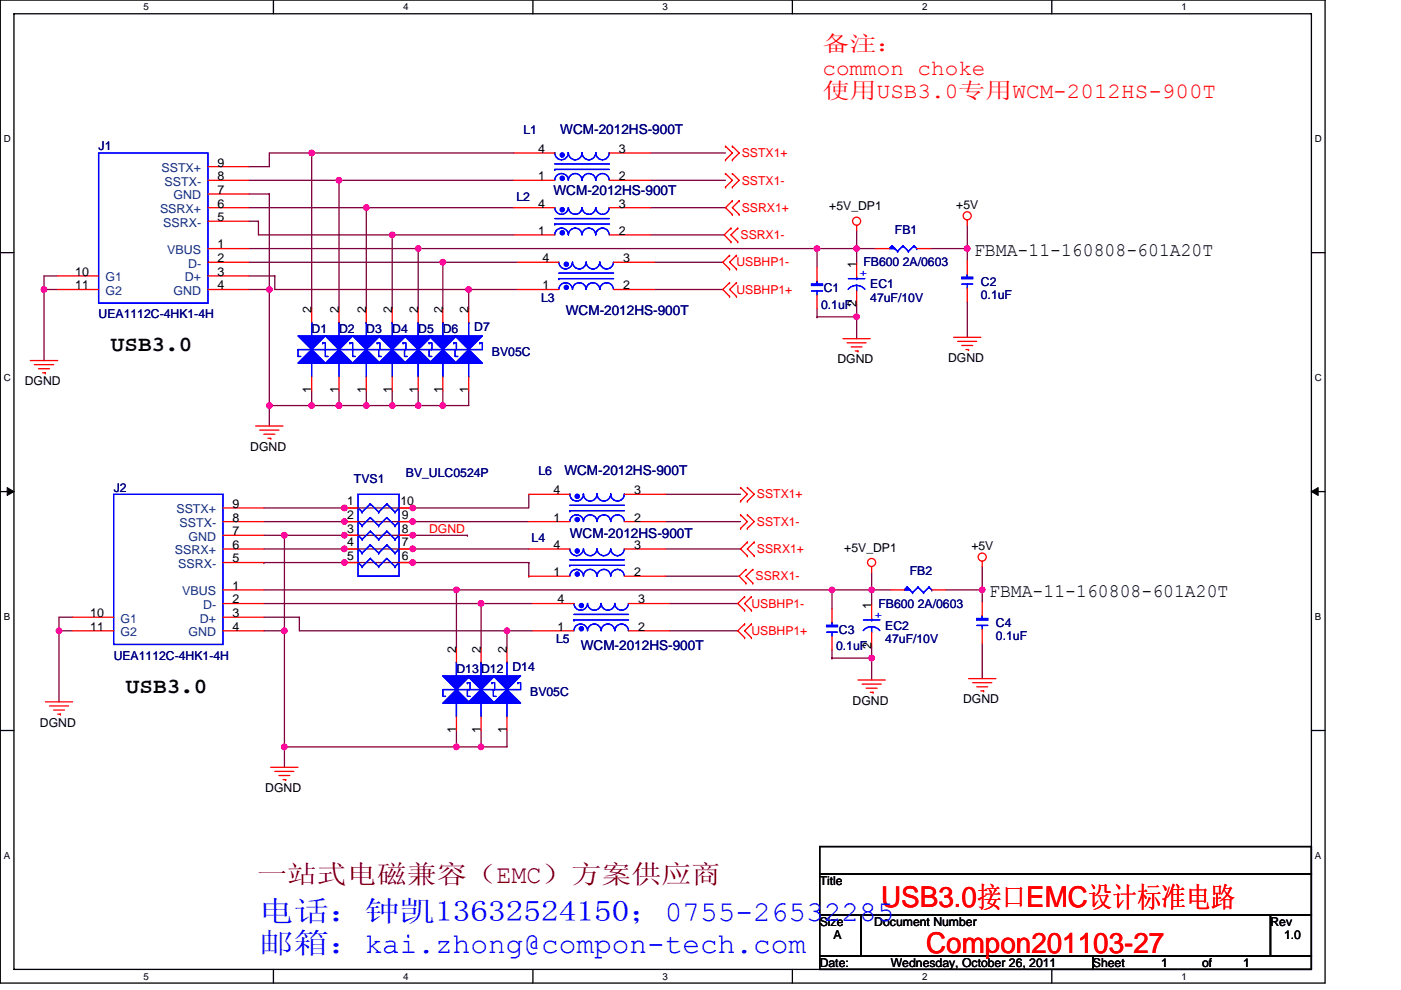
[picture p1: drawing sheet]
<svg xmlns="http://www.w3.org/2000/svg" width="297mm" height="210mm" viewBox="0 0 297 210" stroke-linecap="round" stroke-linejoin="round" font-family="sans-serif">
<path d="M.1 0h280.8v208.5h-280.8zM3 2.9h275v202.7h-275z" fill="none" stroke="#000" stroke-width=".28"/>
<g fill="#fff">
<path d="M30.5 .3h1.1v2.3h-1.1z"/>
<path d="M30.5 205.9h1.1v2.3h-1.1z"/>
</g>
<path d="M58 0v2.9M58 205.6v2.9" fill="none" stroke="#000" stroke-width=".28"/>
<g fill="#fff">
<path d="M85.5 .3h1.1v2.3h-1.1z"/>
<path d="M85.5 205.9h1.1v2.3h-1.1z"/>
</g>
<path d="M113 0v2.9M113 205.6v2.9" fill="none" stroke="#000" stroke-width=".28"/>
<g fill="#fff">
<path d="M140.5 .3h1.1v2.3h-1.1z"/>
<path d="M140.5 205.9h1.1v2.3h-1.1z"/>
</g>
<path d="M168 0v2.9M168 205.6v2.9" fill="none" stroke="#000" stroke-width=".28"/>
<g fill="#fff">
<path d="M195.5 .3h1.2v2.3h-1.2z"/>
<path d="M195.5 205.9h1.2v2.3h-1.2z"/>
</g>
<path d="M223 0v2.9M223 205.6v2.9" fill="none" stroke="#000" stroke-width=".28"/>
<g fill="#fff">
<path d="M250.5 .3h1.2v2.3h-1.2z"/>
<path d="M250.5 205.9h1.2v2.3h-1.2z"/>
<path d="M.8 28.3h1.5v2.3h-1.5z"/>
<path d="M278.8 28.3h1.5v2.3h-1.5z"/>
<path d="M.8 78.9h1.5v2.3h-1.5z"/>
<path d="M278.8 78.9h1.5v2.3h-1.5z"/>
</g>
<path d="M.1 53.6h2.9M278 53.6h2.9" fill="none" stroke="#000" stroke-width=".28"/>
<g fill="#fff">
<path d="M.8 129.6h1.4v2.3h-1.4z"/>
<path d="M278.8 129.6h1.4v2.3h-1.4z"/>
</g>
<path d="M.1 104.3h2.9M278 104.3h2.9" fill="none" stroke="#000" stroke-width=".28"/>
<path d="M1.5 103.4l1.5 .9-1.5 .8zM278 104.3l1.5-.9v1.7z" fill="#000" stroke="#000" stroke-width=".21"/>
<g fill="#fff">
<path d="M.8 180.3h1.4v2.3h-1.4z"/>
<path d="M278.8 180.3h1.4v2.3h-1.4z"/>
</g>
<path d="M.1 154.9h2.9M278 154.9h2.9M173.8 179.6h104.2v5.7h-104.2zM173.8 194h8.7v8.7h-8.7zM173.8 185.3h104.2v8.7h-104.2zM182.5 194h86.9v8.7h-86.9zM269.4 194h8.6v8.7h-8.6zM173.8 202.7h57.9v2.9h-57.9zM231.7 202.7h46.3v2.9h-46.3z" fill="none" stroke="#000" stroke-width=".28"/>
<g fill="none" stroke="#800040" stroke-width=".28">
<path d="M52.8 38.2h19.1M66.1 32.4h.1M66.1 32.4h42.8M66.1 32.4h-9v2.9h-4.3M66.1 32.4v33.1M71.9 38.2h.1M71.9 38.2v27.3M71.9 38.2h37M137.9 32.4h15.9M137.9 38.2h15.9M12.2 58.5h-2.9v2.9M52.8 52.7h35.9"/>
<path d="M52.8 44h24.9M52.8 41.1h4.3v20.3M52.8 46.9h2v2.9h28.4M52.8 58.5h5.5v2.9h41.1M52.8 55.6h41.1M77.7 44h.1M77.7 44v21.5M77.7 44h31.2M83.2 49.8v15.7M83.2 49.8h.1M83.2 49.8h25.7M88.7 52.7v12.8"/>
<path d="M88.7 52.7h.1M88.7 52.7h92.9M93.9 55.6v9.9M93.9 55.6h.1M93.9 55.6h15.9M137.9 44h15.9M137.9 49.8h15.6M138.8 55.6h14.4M173.2 52.7v4.1M173.2 52.7h.1M181.6 52.7h4.1M181.6 52.7h.1"/>
<path d="M181.6 49v3.7M181.6 52.7v3.2M197.2 52.7h7.9M205.1 52.7h.1M205.1 47.8v4.9M205.1 52.7v2.6M9.3 61.4h.1M9.3 61.4v15.1M9.3 61.4h2.9M52.8 61.4h4.3M57.1 61.4h.1M57.1 61.4v29"/>
<path d="M99.4 61.4v4.1M99.4 61.4h.1M99.4 61.4h10.4M138.8 61.4h14.4M173.2 67.2h.1M173.2 67.2h8.4M173.2 65.5v1.7M181.6 67.2v4.6M181.6 64.6v2.6M205.1 64v7.5M57.1 86h.1M57.1 86h9"/>
<path d="M66.1 82.8v3.2M66.1 86h.1M71.9 82.8v3.2M71.9 86h.1M77.7 82.8v3.2M77.7 86h.1M83.2 82.8v3.2M83.2 86h.1M88.7 82.8v3.2M88.7 86h.1M93.9 82.8v3.2M93.9 86h.1"/>
<path d="M99.4 82.8v3.2h-33.3M55.9 113.5h4.4M55.9 110.6h17.1M55.9 119.3h.1M55.9 116.4h17.1M55.9 119.3h56.2M55.9 107.7h31.6M60.3 113.5v20.3M60.3 113.5h12.7M73 110.6h.1M73 110.6h39.1M73 116.4h.1"/>
<path d="M73 113.5h26.1M73 107.7h.1M73 113.5h.1M87.5 116.4h.1M87.5 107.7h.1M87.5 110.6h.1M99.1 113.5h.1M112.1 116.4h-39.1M112.1 119.3h.1M112.1 104.8v2.9h-24.6M112.1 119.3v2.9M141.1 104.8h15.9"/>
<path d="M141.1 110.6h15.9M141.1 116.4h15.9M12.5 133.8h2.9M12.5 133.8h.1M12.5 133.8v15.1M15.4 130.9h-2.9v2.9M55.9 133.8h4.4M55.9 128h46.1M55.9 130.9h7.6v2.9h44M55.9 125.1h40.9M60.3 133.8h.1M60.3 133.8v29"/>
<path d="M96.8 125.1v12.5M96.8 125.1h.1M96.8 125.1h88M102 128h.1M102 128h11M102 128v9.6M107.5 133.8v3.8M107.5 133.8h.1M107.5 133.8h5.5M112.1 122.2h.1M141.1 122.2h15.6M141.9 133.8h14.5"/>
<path d="M141.9 128h14.5M176.4 137.9v1.7M176.4 139.6h.1M176.4 139.6h8.4M176.4 125.1h.1M176.4 125.1v4.1M184.8 139.6v4.6M184.8 137v2.6M184.8 125.1h4.1M184.8 121.3v3.8M184.8 125.1h.1M184.8 125.1v3.2"/>
<path d="M200.4 125.1h7.9M208.3 136.4v7.5M208.3 120.2v4.9M208.3 125.1h.1M208.3 125.1v2.6M60.3 158.4h.1M60.3 158.4h36.5M96.8 154.9v3.5M96.8 158.4h.1M102 154.9v3.5M102 158.4h.1M107.5 154.9v3.5h-10.7"/>
</g>
<g fill="#f0f" stroke="#f0f" stroke-width=".28">
<circle cx="181.6" cy="52.7" r=".57"/>
<circle cx="181.6" cy="67.2" r=".57"/>
<circle cx="205.1" cy="52.7" r=".57"/>
<circle cx="9.3" cy="61.4" r=".57"/>
<circle cx="57.1" cy="86" r=".57"/>
<circle cx="66.1" cy="32.4" r=".57"/>
<circle cx="83.2" cy="49.8" r=".57"/>
<circle cx="99.4" cy="61.4" r=".57"/>
<circle cx="93.9" cy="55.6" r=".57"/>
<circle cx="71.9" cy="38.2" r=".57"/>
<circle cx="77.7" cy="44" r=".57"/>
<circle cx="88.7" cy="52.7" r=".57"/>
<circle cx="71.9" cy="86" r=".57"/>
<circle cx="66.1" cy="86" r=".57"/>
<circle cx="93.9" cy="86" r=".57"/>
<circle cx="83.2" cy="86" r=".57"/>
<circle cx="77.7" cy="86" r=".57"/>
<circle cx="88.7" cy="86" r=".57"/>
<circle cx="173.2" cy="52.7" r=".57"/>
<circle cx="57.1" cy="61.4" r=".57"/>
<circle cx="208.2" cy="125.1" r=".57"/>
<circle cx="60.3" cy="158.4" r=".57"/>
<circle cx="87.5" cy="110.6" r=".57"/>
<circle cx="87.5" cy="116.4" r=".57"/>
<circle cx="73" cy="119.3" r=".57"/>
<circle cx="12.5" cy="133.8" r=".57"/>
<circle cx="102" cy="128" r=".57"/>
<circle cx="107.5" cy="133.8" r=".57"/>
<circle cx="184.8" cy="125.1" r=".57"/>
<circle cx="184.8" cy="139.6" r=".57"/>
<circle cx="96.8" cy="125.1" r=".57"/>
<circle cx="102" cy="158.4" r=".57"/>
<circle cx="96.8" cy="158.4" r=".57"/>
<circle cx="176.4" cy="125.1" r=".57"/>
<circle cx="60.3" cy="133.8" r=".57"/>
<circle cx="73" cy="110.6" r=".57"/>
<circle cx="73" cy="116.4" r=".57"/>
<circle cx="73" cy="107.7" r=".57"/>
<circle cx="87.5" cy="107.7" r=".57"/>
<circle cx="60.3" cy="113.5" r=".57"/>
<circle cx="73" cy="113.5" r=".57"/>
<circle cx="87.5" cy="113.5" r=".57"/>
<circle cx="87.5" cy="119.3" r=".57"/>
</g>
<g fill="none" stroke="#f00" stroke-width=".28">
<path d="M44.1 38.2h8.7M44.1 35.3h8.7M108.9 38.2h8.7M108.9 32.4h8.7M129.2 38.2h8.7M129.2 32.4h8.7M153.8 33.9h.1M153.8 31h.1M153.8 39.7h.1M153.8 36.8h.1M153.8 31l1.5 1.4-1.5 1.5M153.8 36.8l1.5 1.4-1.5 1.5"/>
<path d="M155.3 33.9h.1M155.3 31h.1M155.3 39.7h.1M155.3 36.8h.1M155.3 31l1.4 1.4-1.4 1.5M155.3 36.8l1.4 1.4-1.4 1.5M12.2 58.5h8.7M44.1 44h8.7M44.1 52.7h8.7M44.1 55.6h8.7M44.1 58.5h8.7M44.1 46.9h8.7"/>
<path d="M44.1 41.1h8.7M108.9 49.8h8.7M108.9 44h8.7M109.8 55.6h8.7M129.2 49.8h8.7M129.2 44h8.7M130.1 55.6h8.7M154.7 60h.1M154.7 54.2h.1M154.7 57.1h.1M154.7 60l-1.5 1.4 1.5 1.5M154.7 54.2l-1.5 1.4 1.5 1.5"/>
<path d="M155 48.4h.1M155 51.3h.1M155 48.4l-1.5 1.4 1.5 1.5M155.3 42.6h.1M155.3 45.5h.1M155.3 42.6l-1.5 1.4 1.5 1.5M156.1 60h.1M156.1 57.1h.1M156.1 54.2h.1M156.1 60l-1.4 1.4 1.4 1.5M156.1 54.2l-1.4 1.4 1.4 1.5M156.4 51.3h.1"/>
<path d="M156.4 48.4h.1M156.4 48.4l-1.4 1.4 1.4 1.5M156.7 45.5h.1M156.7 42.6h.1M156.7 42.6l-1.4 1.4 1.4 1.5M173.2 56.8v2.9M181.6 47.8v1.2M181.6 55.9v2.9M185.7 52.7h2.9M194.3 52.7h2.9M205.1 46.7v1.1M205.1 55.3v2.9"/>
<path d="M6.4 76.5h5.8M7.3 77.3h4.1M8.2 78.2h2.3M9 79.1h.6M9.6 79.1h.1M12.2 61.4h8.7M44.1 61.4h8.7M66.1 65.5v2.9M66.1 79.9v2.9M71.9 65.5v2.9M71.9 79.9v2.9M77.7 65.5v2.9"/>
<path d="M77.7 79.9v2.9M83.2 65.5v2.9M83.2 79.9v2.9M88.7 65.5v2.9M88.7 79.9v2.9M93.9 65.5v2.9M93.9 79.9v2.9M99.4 65.5v2.9M99.4 79.9v2.9M109.8 61.4h8.7M130.1 61.4h8.7M154.7 62.9h.1"/>
<path d="M156.1 62.9h.1M173.2 62.6v2.9M178.7 71.8h5.8M179.6 72.7h4M180.5 73.6h2.3M181.3 74.4h.6M181.6 61.7v2.9M181.9 74.4h.1M202.2 71.5h5.8M203 72.4h4.1M203.9 73.3h2.3M204.8 74.1h.6"/>
<path d="M205.1 61.1v2.9M205.4 74.1h.1M54.2 90.4h5.8M55.1 91.2h4M55.9 92.1h2.4M56.8 93h.6M57.4 93h.1M47.3 116.4h8.6M47.3 119.3h8.6M47.3 113.5h8.6M47.3 107.7h8.6M47.3 110.6h8.6"/>
<path d="M73 116.4h2.9M73 119.3h2.9M73 113.5h2.9M73 107.7h2.9M73 110.6h2.9M84.6 116.4h2.9M84.6 119.3h2.9M84.6 113.5h2.9M84.6 107.7h2.9M84.6 110.6h2.9M112.1 116.4h8.7M112.1 110.6h8.7"/>
<path d="M112.1 104.8h8.7M132.4 116.4h8.7M132.4 110.6h8.7M132.4 104.8h8.7M157 106.3h.1M157 103.4h.1M157 112.1h.1M157 109.2h.1M157 103.4l1.5 1.4-1.5 1.5M157 109.2l1.5 1.4-1.5 1.5M158.5 115h.1M158.5 117.9h.1"/>
<path d="M158.5 115l-1.5 1.4 1.5 1.5M158.5 106.3h.1M158.5 103.4h.1M158.5 112.1h.1M158.5 109.2h.1M158.5 103.4l1.4 1.4-1.4 1.5M158.5 109.2l1.4 1.4-1.4 1.5M159.9 117.9h.1M159.9 115h.1M159.9 115l-1.4 1.4 1.4 1.5M208.3 119v1.2M15.4 130.9h8.7"/>
<path d="M15.4 133.8h8.7M47.3 125.1h8.6M47.3 128h8.6M47.3 130.9h8.6M47.3 133.8h8.6M96.8 137.6v2.9M102 137.6v2.9M107.5 137.6v2.9M112.1 122.2h8.7M113 128h8.7M113 133.8h8.7M132.4 122.2h8.7"/>
<path d="M133.3 128h8.6M133.3 133.8h8.6M157.9 132.4h.1M157.9 135.3h.1M157.9 126.6h.1M157.9 129.5h.1M157.9 132.4l-1.5 1.4 1.5 1.5M157.9 126.6l-1.5 1.4 1.5 1.5M158.2 120.8h.1M158.2 123.7h.1M158.2 120.8l-1.5 1.4 1.5 1.5M159.3 135.3h.1"/>
<path d="M159.3 132.4h.1M159.3 129.5h.1M159.3 126.6h.1M159.3 132.4l-1.4 1.4 1.4 1.5M159.3 126.6l-1.4 1.4 1.4 1.5M159.6 123.7h.1M159.6 120.8h.1M159.6 120.8l-1.4 1.4 1.4 1.5M176.4 129.2v2.9M176.4 135v2.9M184.8 120.2v1.1M184.8 128.3v2.9"/>
<path d="M184.8 134.1v2.9M188.9 125.1h2.8M197.5 125.1h2.9M208.3 127.7v2.9M208.3 133.5v2.9M9.6 148.9h5.8M10.5 149.7h4M11.4 150.6h2.3M12.2 151.5h.6M12.8 151.5h.1M96.8 152v2.9M102 152v2.9"/>
<path d="M107.5 152v2.9M181.9 144.2h5.8M182.8 145.1h4M183.6 146h2.4M184.5 146.8h.6M185.1 146.8h.1M205.4 143.9h5.8M206.2 144.8h4.1M207.1 145.7h2.3M208 146.5h.6M208.6 146.5h.1M57.4 162.8h5.8"/>
<path d="M58.3 163.6h4M59.1 164.5h2.3M60 165.4h.6M60.6 165.4h.1"/>
<circle cx="181.6" cy="46.9" r=".86"/>
<circle cx="205.1" cy="45.8" r=".86"/>
<circle cx="184.8" cy="119.3" r=".86"/>
<circle cx="208.2" cy="118.2" r=".86"/>
</g>
<g fill="#00f" stroke="#00f" stroke-width=".28">
<path d="M66.1 74.1l2.9 2.9h-5.8z"/>
<path d="M63.2 71.2h5.8l-2.9 2.9z"/>
<path d="M93.9 74.1l2.9 2.9h-5.8z"/>
<path d="M91 71.2h5.8l-2.9 2.9z"/>
<path d="M71.9 74.1l2.9 2.9h-5.8z"/>
<path d="M69 71.2h5.8l-2.9 2.9z"/>
<path d="M88.7 74.1l2.9 2.9h-5.8z"/>
<path d="M85.8 71.2h5.8l-2.9 2.9z"/>
<path d="M99.4 74.1l2.9 2.9h-5.8z"/>
<path d="M96.5 71.2h5.8l-2.9 2.9z"/>
<path d="M77.7 74.1l2.9 2.9h-5.8z"/>
<path d="M74.8 71.2h5.8l-2.9 2.9z"/>
<path d="M93.9 149.1l2.9-2.8 2.9 2.8z"/>
<path d="M93.9 143.4h5.8l-2.9 2.9z"/>
<path d="M107.5 146.3l2.9 2.8h-5.8z"/>
<path d="M104.6 143.4h5.8l-2.9 2.9z"/>
<path d="M99.1 149.1l2.9-2.8 2.9 2.8z"/>
<path d="M99.1 143.4h5.8l-2.9 2.9z"/>
<path d="M83.2 74.1l2.9 2.9h-5.8z"/>
<path d="M80.3 71.2h5.8l-2.9 2.9z"/>
<path d="M175.3 132.7h2.3v.2h-2.3z" fill-rule="evenodd"/>
<path d="M175.3 132.7h2.3v.2h-2.3z" fill-rule="evenodd"/>
<path d="M191.7 125.1l.6-.6 .6 .6-.6-.6 .6 .6z" fill-rule="evenodd"/>
<path d="M191.7 125.1l.6-.6 .6 .6-.6-.6 .6 .6z" fill-rule="evenodd"/>
<path d="M207.1 131.2h2.3v.3h-2.3z" fill-rule="evenodd"/>
<path d="M207.1 131.2h2.3v.3h-2.3z" fill-rule="evenodd"/>
<path d="M189.1 52.2l.6 .5h-1.1l.5-.5 .6 .5z" fill-rule="evenodd"/>
<path d="M189.1 52.2l.6 .5h-1.1l.5-.5 .6 .5z" fill-rule="evenodd"/>
<path d="M172.1 60.3h2.3v.2h-2.3z" fill-rule="evenodd"/>
<path d="M172.1 60.3h2.3v.2h-2.3z" fill-rule="evenodd"/>
<path d="M203.9 58.8h2.3v.3h-2.3z" fill-rule="evenodd"/>
<path d="M203.9 58.8h2.3v.3h-2.3z" fill-rule="evenodd"/>
<circle cx="122.4" cy="121.8" r=".43"/>
<circle cx="122.4" cy="116.9" r=".43"/>
<circle cx="119.2" cy="49.4" r=".43"/>
<circle cx="119.2" cy="44.5" r=".43"/>
<circle cx="119.2" cy="37.8" r=".43"/>
<circle cx="119.2" cy="32.9" r=".43"/>
<circle cx="123.3" cy="133.3" r=".43"/>
<circle cx="123.3" cy="128.4" r=".43"/>
<circle cx="120.1" cy="61" r=".43"/>
<circle cx="120.1" cy="56" r=".43"/>
<circle cx="122.4" cy="110.2" r=".43"/>
<circle cx="122.4" cy="105.3" r=".43"/>
</g>
<g fill="none" stroke="#00f" stroke-width=".28">
<path d="M20.9 32.4h23.2v31.9h-23.2zM117.6 32.4a1.44 1.44 0 0 0 1.5 1.5 1.46 1.46 0 0 0 1.4-1.5M117.6 38.2a1.43 1.43 0 0 1 1.5-1.4 1.44 1.44 0 0 1 1.4 1.4M117.6 34.8h11.6M117.6 35.9h.1M117.6 35.9h11.6M120.5 32.4a1.45 1.45 0 0 0 1.4 1.5 1.45 1.45 0 0 0 1.5-1.5 1.45 1.45 0 0 0 1.4 1.5 1.45 1.45 0 0 0 1.5-1.5 1.43 1.43 0 0 0 1.4 1.5 1.43 1.43 0 0 0 1.5-1.5M120.5 38.2a1.42 1.42 0 0 1 1.4-1.4 1.44 1.44 0 0 1 1.5 1.4 1.46 1.46 0 0 1 1.4-1.4 1.44 1.44 0 0 1 1.5 1.4 1.44 1.44 0 0 1 1.4-1.4 1.44 1.44 0 0 1 1.5 1.4M117.6 44a1.44 1.44 0 0 0 1.5 1.5 1.48 1.48 0 0 0 1.4-1.5M117.6 49.8a1.43 1.43 0 0 1 1.5-1.4 1.45 1.45 0 0 1 1.4 1.4M117.6 46.4h11.6M117.6 47.5h.1"/>
<path d="M117.6 47.5h11.6M118.5 55.6a1.44 1.44 0 0 0 1.4 1.4 1.48 1.48 0 0 0 1.5-1.4 1.47 1.47 0 0 0 1.4 1.4 1.48 1.48 0 0 0 1.5-1.4M118.5 57.9h11.6M118.5 59.1h.1M118.5 59.1h11.6M120.5 44a1.45 1.45 0 0 0 1.4 1.5 1.5 1.5 0 0 0 1.5-1.5 1.45 1.45 0 0 0 1.4 1.5 1.5 1.5 0 0 0 1.5-1.5 1.43 1.43 0 0 0 1.4 1.5 1.43 1.43 0 0 0 1.5-1.5M120.5 49.8a1.42 1.42 0 0 1 1.4-1.4 1.45 1.45 0 0 1 1.5 1.4 1.46 1.46 0 0 1 1.4-1.4 1.45 1.45 0 0 1 1.5 1.4 1.44 1.44 0 0 1 1.4-1.4 1.44 1.44 0 0 1 1.5 1.4M124.3 55.6a1.45 1.45 0 0 0 1.4 1.4 1.46 1.46 0 0 0 1.5-1.4M127.2 55.6a1.45 1.45 0 0 0 1.4 1.4 1.46 1.46 0 0 0 1.5-1.4M173.2 59.7h.1M173.2 59.7v.6M179.9 59.1h3.5"/>
<path d="M181.6 59.1h.1M181.6 58.8v.3M189.1 52.2h.1M189.1 52.2l-.5 .5M189.1 52.2l1.2 1.1M190.3 53.3h.1M191.5 52.2h.1M191.5 52.2l-1.2 1.1M191.5 52.2l1.1 1.1M192.6 53.3h.1M193.8 52.2h.1M193.8 52.2l-1.2 1.1"/>
<path d="M193.8 52.2l.5 .5M194.3 52.7h.1M205.1 58.2h.1M205.1 58.2v.6M66.1 77v2.9M66.1 68.4h.1M66.1 68.4v2.8M68.4 72.7h.6v1.4M68.4 72.7h.1M69 74.1h-5.8v1.5h.6M69 74.1h5.8M69 74.1v1.5h.6"/>
<path d="M71.9 77v2.9M71.9 68.4h.1M71.9 68.4v2.8M74.2 72.7h.6v1.4M74.2 72.7h.1M74.8 74.1v1.5h.6M77.7 77v2.9M77.7 68.4h.1M77.7 68.4v2.8M80 72.7h.6v1.4h-5.8M80 72.7h.1M83.2 77v2.9"/>
<path d="M83.2 68.4h.1M83.2 68.4v2.8M85.5 72.7h.6v1.4h-5.8v1.5h.6M85.5 72.7h.1M88.7 77v2.9M88.7 68.4h.1M88.7 68.4v2.8M91 72.7h.6v1.4h-5.8v1.5h.6M91 72.7h.1M93.9 77v2.9M93.9 68.4h.1M93.9 68.4v2.8"/>
<path d="M96.2 72.7h.6v1.4h-5.8v1.5h.6M96.2 72.7h.1M99.4 77v2.9M99.4 68.4h.1M99.4 68.4v2.8M101.7 72.7h.6v1.4h-5.8v1.5h.6M101.7 72.7h.1M118.5 61.4a1.43 1.43 0 0 1 1.4-1.4 1.45 1.45 0 0 1 1.5 1.4 1.46 1.46 0 0 1 1.4-1.4 1.45 1.45 0 0 1 1.5 1.4M124.3 61.4a1.42 1.42 0 0 1 1.4-1.4 1.45 1.45 0 0 1 1.5 1.4M127.2 61.4a1.42 1.42 0 0 1 1.4-1.4 1.45 1.45 0 0 1 1.5 1.4M172.1 61.7h2.3M173.2 61.7v.9"/>
<path d="M179.8 61.4l.6-.6 1.2-.3 1.2 .3 .6 .6M181.6 60.5v1.2M203.9 60.3h2.3M205.1 60.3v.8M24.1 104.8h23.2v31.9h-23.2zM75.9 119.3l.9 .9M75.9 116.4l.9 .9M75.9 113.5l.9 .9M75.9 110.6l.9 .9M75.9 104.8h8.7v17.4h-8.7zM75.9 107.7l.9 .9M76.8 117.3h.1"/>
<path d="M76.8 114.4h.1M76.8 111.5h.1M76.8 108.6h.1M78.5 118.4h.1M78.5 115.6h.1M78.5 112.7h.1M78.5 118.4l1.8 1.8M78.5 118.4l-1.7 1.8M78.5 115.6l1.8 1.7M78.5 115.6l-1.7 1.7M78.5 112.7l1.8 1.7M78.5 112.7l-1.7 1.7"/>
<path d="M78.5 109.8h.1M78.5 106.9h.1M78.5 109.8l1.8 1.7M78.5 109.8l-1.7 1.7M78.5 106.9l-1.7 1.7M78.5 106.9l1.8 1.7M80.3 117.3h.1M80.3 114.4h.1M80.3 111.5h.1M80.3 108.6h.1M82 118.4h.1M82 115.6h.1"/>
<path d="M82 112.7h.1M82 118.4l1.8 1.8M82 118.4l-1.7 1.8M82 115.6l1.8 1.7M82 115.6l-1.7 1.7M82 112.7l1.8 1.7M82 112.7l-1.7 1.7M82 109.8h.1M82 106.9h.1M82 109.8l-1.7 1.7M82 109.8l1.8 1.7M82 106.9l1.8 1.7"/>
<path d="M82 106.9l-1.7 1.7M83.8 117.3h.1M83.8 114.4h.1M83.8 111.5h.1M83.8 108.6h.1M84.6 119.3h.1M84.6 116.4h.1M84.6 113.5h.1M84.6 119.3l-.8 .9M84.6 116.4l-.8 .9M84.6 113.5l-.8 .9M84.6 110.6h.1"/>
<path d="M84.6 107.7h.1M84.6 110.6l-.8 .9M84.6 107.7l-.8 .9M120.8 116.4a1.45 1.45 0 0 0 1.4 1.5 1.5 1.5 0 0 0 1.5-1.5 1.44 1.44 0 0 0 1.5 1.5 1.44 1.44 0 0 0 1.4-1.5 1.44 1.44 0 0 0 1.4 1.5 1.52 1.52 0 0 0 1.5-1.5 1.44 1.44 0 0 0 1.4 1.5 1.48 1.48 0 0 0 1.5-1.5M120.8 118.7h11.6M120.8 119.9h.1M120.8 104.8a1.45 1.45 0 0 0 1.4 1.5 1.45 1.45 0 0 0 1.5-1.5 1.43 1.43 0 0 0 1.4 1.5 1.43 1.43 0 0 0 1.5-1.5 1.44 1.44 0 0 0 1.4 1.5 1.46 1.46 0 0 0 1.5-1.5 1.44 1.44 0 0 0 1.4 1.5 1.46 1.46 0 0 0 1.5-1.5M120.8 110.6a1.42 1.42 0 0 1 1.4-1.4 1.44 1.44 0 0 1 1.5 1.4 1.44 1.44 0 0 1 1.4-1.4 1.44 1.44 0 0 1 1.5 1.4 1.46 1.46 0 0 1 1.4-1.4 1.44 1.44 0 0 1 1.5 1.4 1.46 1.46 0 0 1 1.4-1.4 1.44 1.44 0 0 1 1.5 1.4M120.8 107.2h11.6M120.8 108.3h.1M120.8 119.9h11.6M120.8 108.3h11.6"/>
<path d="M76.8 120.2h.1M80.3 120.2h.1M83.8 120.2h.1M120.8 122.2a1.42 1.42 0 0 1 1.4-1.4 1.45 1.45 0 0 1 1.5 1.4 1.44 1.44 0 0 1 1.4-1.4 1.44 1.44 0 0 1 1.5 1.4 1.46 1.46 0 0 1 1.4-1.4 1.45 1.45 0 0 1 1.5 1.4 1.46 1.46 0 0 1 1.4-1.4 1.45 1.45 0 0 1 1.5 1.4M121.7 128a1.45 1.45 0 0 0 1.4 1.4 1.46 1.46 0 0 0 1.5-1.4 1.44 1.44 0 0 0 1.4 1.4 1.44 1.44 0 0 0 1.4-1.4M121.7 133.8a1.42 1.42 0 0 1 1.4-1.4 1.45 1.45 0 0 1 1.5 1.4 1.44 1.44 0 0 1 1.4-1.4 1.44 1.44 0 0 1 1.4 1.4M121.7 130.3h11.6M121.7 131.5h.1M121.7 131.5h11.6M127.5 128a1.44 1.44 0 0 0 1.4 1.4 1.52 1.52 0 0 0 1.5-1.4 1.44 1.44 0 0 0 1.4 1.4 1.48 1.48 0 0 0 1.4-1.4M127.5 133.8a1.43 1.43 0 0 1 1.4-1.4 1.45 1.45 0 0 1 1.4 1.4 1.46 1.46 0 0 1 1.5-1.4 1.45 1.45 0 0 1 1.4 1.4M175.3 134.1h2.3"/>
<path d="M176.4 134.1v.9M176.4 132.1h.1M176.4 132.1v.6M183 133.8a2.28 2.28 0 0 1 3.5 0M183.1 131.5h3.4M184.8 132.9v1.2M184.8 131.5h.1M184.8 131.2v.3M192.3 124.5h.1M192.3 124.5l-.6 .6M192.3 124.5l1.2 1.2M193.5 125.7h.1"/>
<path d="M194.6 124.5h.1M194.6 124.5l-1.1 1.2M194.6 124.5l1.2 1.2M195.8 125.7h.1M197 124.5h.1M197 124.5l-1.2 1.2M197 124.5l.5 .6M197.5 125.1h.1M207.1 132.7h2.3M208.3 132.7v.8M208.3 130.6h.1M208.3 130.6v.6"/>
<path d="M96.8 149.1v2.9M96.8 140.5h.1M96.8 140.5v2.9M99.1 144.8h.6v1.5h-5.8v1.4h.6M99.1 144.8h.1M102 140.5h.1M102 140.5v2.9M102 149.1v2.9M104.3 144.8h.6v1.5h-5.8v1.4h.6M104.3 144.8h.1M107.5 140.5h.1M107.5 140.5v2.9"/>
<path d="M107.5 149.1v2.9M109.8 144.8h.6v1.5h-5.8v1.4h.6M109.8 144.8h.1"/>
</g>
<g font-size="6.1" fill="#00f">
<text x="54.8" y="195.3">电话：钟凯13632524150；0755-26532285</text>
<text x="54.8" y="202.2">邮箱：kai.zhong@compon-tech.com</text>
</g>
<g font-size="6.1" fill="#f00">
<text x="186.8" y="192.3">USB3.0接口EMC设计标准电路</text>
<text x="196.4" y="202.1">Compon201103-27</text>
</g>
<text font-size="5.5" fill="#800000" x="54.5" y="187.3">一站式电磁兼容（EMC）方案供应商</text>
<g font-size="4.6" fill="#f00">
<text x="174.4" y="10.9">备注：</text>
<text x="174.4" y="15.9">common choke</text>
<text x="174.4" y="20.8">使用USB3.0专用WCM-2012HS-900T</text>
</g>
<g font-size="4.6">
<text x="23.5" y="74.5">USB3.0</text>
<text x="26.7" y="146.9">USB3.0</text>
</g>
<g font-size="4">
<text x="206.5" y="54.2">FBMA-11-160808-601A20T</text>
<text x="209.7" y="126.6">FBMA-11-160808-601A20T</text>
</g>
<g font-size="2.9" fill="#000080">
<text x="118.8" y="28.4">WCM-2012HS-900T</text>
<text x="117.3" y="41.4">WCM-2012HS-900T</text>
<text x="119.9" y="66.9">WCM-2012HS-900T</text>
<text x="119.7" y="100.8">WCM-2012HS-900T</text>
<text x="120.8" y="114.1">WCM-2012HS-900T</text>
<text x="123.1" y="137.8">WCM-2012HS-900T</text>
</g>
<g font-size="2.6" fill="#000080">
<text x="111" y="28.4">L1</text>
<text x="20.9" y="31.9">J1</text>
<text x="109.5" y="42.6">L2</text>
<text x="189.7" y="49.6">FB1</text>
<text x="183.1" y="56.5">FB600 2A/0603</text>
<text x="114.7" y="64">L3</text>
<text x="174.1" y="65.5">0.1uF</text>
<text x="174.7" y="62">C1</text>
<text x="184.5" y="61.1">EC1</text>
<text x="184.5" y="64">47uF/10V</text>
<text x="208" y="60.6">C2</text>
<text x="208" y="63.5">0.1uF</text>
<text x="20.9" y="67.5">UEA1112C-4HK1-4H</text>
<text x="66.1" y="70.7">D1</text>
<text x="71.9" y="70.7">D2</text>
<text x="77.7" y="70.7">D3</text>
<text x="83.2" y="70.7">D4</text>
<text x="88.7" y="70.7">D5</text>
<text x="93.9" y="70.7">D6</text>
<text x="100.5" y="70.1">D7</text>
<text x="104.3" y="75.6">BV05C</text>
<text x="86.1" y="101.1">BV_ULC0524P</text>
<text x="114.1" y="100.8">L6</text>
<text x="24.1" y="104.3">J2</text>
<text x="75.1" y="102.5">TVS1</text>
<text x="112.7" y="115">L4</text>
<text x="192.9" y="121.9">FB2</text>
<text x="186.2" y="128.9">FB600 2A/0603</text>
<text x="117.9" y="136.4">L5</text>
<text x="177.3" y="137.9">0.1uF</text>
<text x="177.9" y="134.4">C3</text>
<text x="187.7" y="133.5">EC2</text>
<text x="187.7" y="136.4">47uF/10V</text>
<text x="211.2" y="132.9">C4</text>
<text x="211.2" y="135.8">0.1uF</text>
<text x="24.1" y="139.9">UEA1112C-4HK1-4H</text>
<text x="96.8" y="142.8">D13 D12</text>
<text x="108.6" y="142.2">D14</text>
<text x="112.4" y="147.7">BV05C</text>
</g>
<g font-size="2.6">
<text x="46.1" y="35.3">9</text>
<text x="114.1" y="32.4">4</text>
<text x="131.2" y="32.4">3</text>
<text x="46.1" y="38.2">8</text>
<text x="46.1" y="41.1">7</text>
<text x="114.1" y="38.2">1</text>
<text x="131.2" y="38.2">2</text>
<text x="46.1" y="46.9">5</text>
<text x="46.1" y="44">6</text>
<text x="114.1" y="44">4</text>
<text x="131.2" y="44">3</text>
<text x="175.8" y="44.6">+5V_DP1</text>
<text x="202.8" y="44.3">+5V</text>
<text x="46.1" y="52.7">1</text>
<text x="114.1" y="49.8">1</text>
<text x="131.2" y="49.8">2</text>
<text x="16" y="58.5">10</text>
<text x="46.1" y="58.5">3</text>
<text x="46.1" y="55.6">2</text>
<text x="115" y="55.6">4</text>
<text x="132.1" y="55.6">3</text>
<text x="181.6" y="56.8" transform="rotate(-90 181.6 56.8)">1</text>
<text x="16" y="61.4">11</text>
<text x="46.1" y="61.4">4</text>
<text x="115" y="61.4">1</text>
<text x="132.1" y="61.4">2</text>
<text x="181.6" y="65.2" transform="rotate(-90 181.6 65.2)">2</text>
<text x="66.1" y="66.3" transform="rotate(-90 66.1 66.3)">2</text>
<text x="71.9" y="66.3" transform="rotate(-90 71.9 66.3)">2</text>
<text x="77.6" y="66.3" transform="rotate(-90 77.6 66.3)">2</text>
<text x="83.1" y="66.3" transform="rotate(-90 83.1 66.3)">2</text>
<text x="88.6" y="66.3" transform="rotate(-90 88.6 66.3)">2</text>
<text x="93.9" y="66.3" transform="rotate(-90 93.9 66.3)">2</text>
<text x="99.4" y="66.3" transform="rotate(-90 99.4 66.3)">2</text>
<text x="177.6" y="77.1">DGND</text>
<text x="201" y="76.8">DGND</text>
<text x="5.3" y="81.7">DGND</text>
<text x="66.1" y="83.4" transform="rotate(-90 66.1 83.4)">1</text>
<text x="71.9" y="83.4" transform="rotate(-90 71.9 83.4)">1</text>
<text x="77.6" y="83.4" transform="rotate(-90 77.6 83.4)">1</text>
<text x="83.1" y="83.4" transform="rotate(-90 83.1 83.4)">1</text>
<text x="88.6" y="83.4" transform="rotate(-90 88.6 83.4)">1</text>
<text x="93.9" y="83.4" transform="rotate(-90 93.9 83.4)">1</text>
<text x="99.4" y="83.4" transform="rotate(-90 99.4 83.4)">1</text>
<text x="53.1" y="95.6">DGND</text>
<text x="49.3" y="107.7">9</text>
<text x="73.6" y="107.2">1</text>
<text x="84.9" y="107.2">10</text>
<text x="117.3" y="104.8">4</text>
<text x="134.4" y="104.8">3</text>
<text x="49.3" y="110.6">8</text>
<text x="49.3" y="113.5">7</text>
<text x="73.6" y="110.1">2</text>
<text x="73.6" y="113">3</text>
<text x="85.2" y="113">8</text>
<text x="85.2" y="110.1">9</text>
<text x="117.3" y="110.6">1</text>
<text x="134.4" y="110.6">2</text>
<text x="49.3" y="119.3">5</text>
<text x="49.3" y="116.4">6</text>
<text x="73.6" y="118.8">5</text>
<text x="73.6" y="115.9">4</text>
<text x="85.2" y="118.8">6</text>
<text x="85.2" y="115.9">7</text>
<text x="117.3" y="116.4">4</text>
<text x="134.4" y="116.4">3</text>
<text x="179" y="117">+5V_DP1</text>
<text x="205.9" y="116.7">+5V</text>
<text x="49.3" y="125.1">1</text>
<text x="117.3" y="122.2">1</text>
<text x="134.4" y="122.2">2</text>
<text x="19.2" y="130.9">10</text>
<text x="49.3" y="130.9">3</text>
<text x="49.3" y="128">2</text>
<text x="118.2" y="128">4</text>
<text x="135.3" y="128">3</text>
<text x="184.8" y="129.2" transform="rotate(-90 184.8 129.2)">1</text>
<text x="19.2" y="133.8">11</text>
<text x="49.3" y="133.8">4</text>
<text x="118.2" y="133.8">1</text>
<text x="135.3" y="133.8">2</text>
<text x="184.8" y="137.6" transform="rotate(-90 184.8 137.6)">2</text>
<text x="96.7" y="138.4" transform="rotate(-90 96.7 138.4)">2</text>
<text x="102" y="138.4" transform="rotate(-90 102 138.4)">2</text>
<text x="107.5" y="138.4" transform="rotate(-90 107.5 138.4)">2</text>
<text x="180.8" y="149.5">DGND</text>
<text x="204.2" y="149.2">DGND</text>
<text x="8.5" y="154.1">DGND</text>
<text x="96.7" y="155.5" transform="rotate(-90 96.7 155.5)">1</text>
<text x="102" y="155.5" transform="rotate(-90 102 155.5)">1</text>
<text x="107.5" y="155.5" transform="rotate(-90 107.5 155.5)">1</text>
<text x="56.2" y="168">DGND</text>
<text x="173.8" y="187.7">Title</text>
<text x="173.8" y="196.4">Size</text>
<text x="185.4" y="196.4">Document Number</text>
<text x="269.4" y="196.4">Rev</text>
<text x="176.7" y="199.3">A</text>
<text x="272.2" y="199.3">1.0</text>
<text x="173.8" y="205">Date:</text>
<text x="188.9" y="205">Wednesday, October 26, 2011</text>
<text x="231.7" y="205">Sheet</text>
<text x="246.2" y="205">1</text>
<text x="254.9" y="205">of</text>
<text x="263.6" y="205">1</text>
</g>
<g font-size="2.6" fill="#f00">
<text x="157.3" y="33.3">SSTX1+</text>
<text x="157.3" y="39.1">SSTX1-</text>
<text x="157.3" y="44.9">SSRX1+</text>
<text x="157" y="50.7">SSRX1-</text>
<text x="156.1" y="56.5">USBHP1-</text>
<text x="156.1" y="62.3">USBHP1+</text>
<text x="160.5" y="105.7">SSTX1+</text>
<text x="91" y="113">DGND</text>
<text x="160.5" y="111.5">SSTX1-</text>
<text x="160.5" y="117.3">SSRX1+</text>
<text x="160.2" y="123.1">SSRX1-</text>
<text x="159.3" y="128.9">USBHP1-</text>
<text x="159.3" y="134.7">USBHP1+</text>
</g>
<g font-size="2.6" fill="#004080">
<text x="34.2" y="36.5">SSTX+</text>
<text x="34.9" y="39.4">SSTX-</text>
<text x="33.9" y="45.2">SSRX+</text>
<text x="36.8" y="42.3">GND</text>
<text x="34.6" y="48.1">SSRX-</text>
<text x="35.5" y="53.9">VBUS</text>
<text x="22.3" y="59.7">G1</text>
<text x="39.2" y="59.7">D+</text>
<text x="39.9" y="56.8">D-</text>
<text x="22.3" y="62.6">G2</text>
<text x="36.8" y="62.6">GND</text>
<text x="37.4" y="108.9">SSTX+</text>
<text x="38.1" y="111.8">SSTX-</text>
<text x="37.1" y="117.6">SSRX+</text>
<text x="40" y="114.7">GND</text>
<text x="37.8" y="120.5">SSRX-</text>
<text x="38.6" y="126.3">VBUS</text>
<text x="43" y="129.2">D-</text>
<text x="25.5" y="132.1">G1</text>
<text x="25.5" y="135">G2</text>
<text x="40" y="135">GND</text>
<text x="42.4" y="132.1">D+</text>
</g>
<g font-size="2.6" fill="#00f">
<text x="182.3" y="57.4" transform="rotate(90 182.3 57.4)">+</text>
<text x="185.5" y="129.8" transform="rotate(90 185.5 129.8)">+</text>
</g>
<g font-size="2.1">
<text x="30.5" y="2.2">5</text>
<text x="85.5" y="2.2">4</text>
<text x="140.5" y="2.2">3</text>
<text x="195.5" y="2.2">2</text>
<text x="250.5" y="2.2">1</text>
<text x=".8" y="30.1">D</text>
<text x="278.8" y="30.1">D</text>
<text x=".8" y="80.8">C</text>
<text x="278.8" y="80.8">C</text>
<text x=".8" y="131.4">B</text>
<text x="278.8" y="131.4">B</text>
<text x=".8" y="182.1">A</text>
<text x="278.8" y="182.1">A</text>
<text x="30.5" y="207.8">5</text>
<text x="85.5" y="207.8">4</text>
<text x="140.5" y="207.8">3</text>
<text x="195.5" y="207.8">2</text>
<text x="250.5" y="207.8">1</text>
</g>
</svg>
